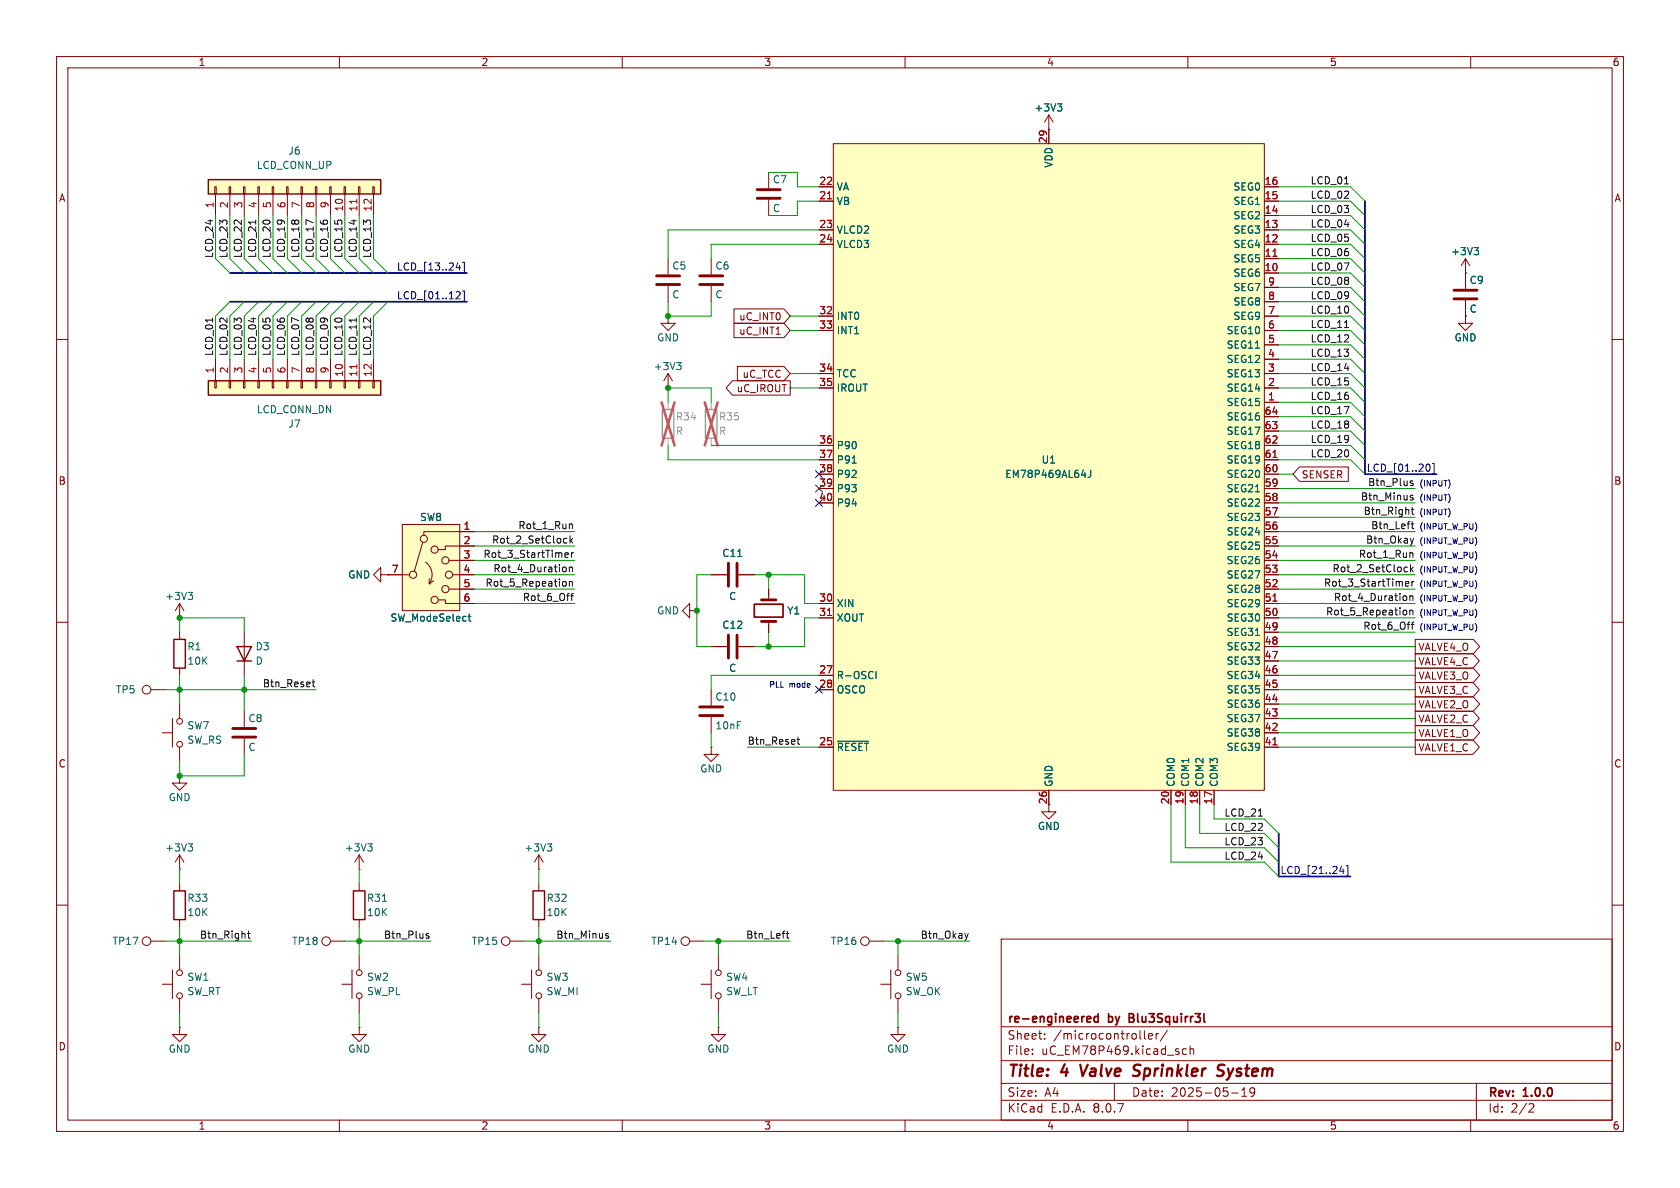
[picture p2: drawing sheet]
<svg xmlns="http://www.w3.org/2000/svg" width="297mm" height="210mm" viewBox="0 0 297 210" stroke-linecap="round" stroke-linejoin="round" font-family="sans-serif">
<g fill="none" stroke="#840000" stroke-width=".18">
<path d="M10 10h277v190h-277zM12 12h273v186h-273zM60 10v2M110 10v2M160 10v2M210 10v2M260 10v2M10 60h2M118.1 68.6h.1M118.1 66l-.8 1.3M118.1 66v2.6M118.1 66l.8 1.3"/>
<path d="M285 60h2M10 110h2M43.2 111.8v7.6M121.9 108v-1.3l-1.3 1.3 1.3 1.2v-1.2h1.3M123.2 108h.1M285 110h2M28.7 129.5h1.8M30.5 127v5.1M31.7 124.5v2.5M31.7 132.1v2.5M10 160h2M177 166h108v32h-108z"/>
<path d="M285 160h2M60 198v2M110 198v2M158.7 181.6v1.3h1.3l-1.3 1.3-1.2-1.3h1.2M158.7 181.6h.1M160 198v2M177 194.5h108M177 191.5h108M177 187.5h108M177 181.5h108M182.5 186.3v.1M182.5 185.5v.1"/>
<path d="M184.7 183.6v.1M184.7 182.8v.1M197 191.5v3M202.3 182.2v1.3l.2 .2M203 183.2l.7-.1v-.3l-.5-.1-.2 .2 .1 .7h.6M204.4 182.7v1M204.8 182.7l-.3 .1-.1 .2M206.4 182.1l-1.3 2M209.7 185.5l-.4-.1-.3 .3v.4l.2 .2h.5M210 198v2M210.4 185.5l.2-.1 .4 .1v.9M210.4 184.9v1.5"/>
<path d="M217.7 193.2h1.2M219.5 193.8h.9M219.5 192.7l.5-.4v1.5M221 192.4v.5l.1 .3h.4l.3-.3M221.7 192.4a.99 .99 0 0 1-.3 1.4h-.3M260 198v2M261 191.5v6.5M270.5 195.1l.5 .1 .2 .3-1 1.1h1"/>
<circle cx="31.8" cy="131.6" r=".51"/>
<circle cx="31.8" cy="127.5" r=".51"/>
</g>
<path d="M191 188.2l.4 2M201.3 190a.85 .85 0 0 1-1 .1M201.4 188.2l-.7 .1a.46 .46 0 0 0-.3 .5 .46 .46 0 0 0 .4 .4l.5 .2M215.3 188.8l.1 .3 .6 .2a.49 .49 0 0 1 .3 .5 .49 .49 0 0 1-.4 .4l-.8-.1M216.5 188.3a.85 .85 0 0 0-1.1 .1l-.1 .2M217 190.8l-.2 .1" fill="none" stroke="#840000" stroke-width=".4"/>
<path d="M192.3 179.7l.5 .1v.2l-.7 .2M194.1 179.8l-.4-.1-.3 .3v.4l.2 .2h.5M194.1 179.2v1.5M199.6 179.9h.5M200.1 179.2h-.5v1.5h.6M192.8 180.6l-.5 .1" fill="none" stroke="#840000" stroke-width=".3"/>
<path d="M119.6 64.1h.8l-.4 .5M120.2 64.6l.2 .2v.3l-.2 .2" fill="none" stroke="#006464" stroke-width=".18"/>
<path d="M41.9 114.3h2.5l-1.2 2.5zM41.9 116.8h2.5" fill="none" stroke="#840000" stroke-width=".25"/>
<path d="M36.8 31.8h30.5v2.5h-30.5z" fill="#ffffc2"/>
<g fill="none" stroke="#840000" stroke-width=".18">
<path d="M38 33h.2v1.3h-.2zM38.1 34.3v3.8M40.5 33h.3v1.3h-.3zM40.6 34.3v3.8M43.1 33h.2v1.3h-.2zM43.2 34.3v3.8M45.6 33h.2v1.3h-.2zM45.7 34.3v3.8M48.1 33h.3v1.3h-.3zM48.3 34.3v3.8M50.7 33h.2v1.3h-.2zM50.8 34.3v3.8"/>
<path d="M53.2 33h.3v1.3h-.3zM53.3 34.3v3.8M55.8 33h.2v1.3h-.2zM55.9 34.3v3.8M58.3 33h.2v1.3h-.2zM58.4 34.3v3.8M60.8 33h.3v1.3h-.3zM61 34.3v3.8M63.4 33h.2v1.3h-.2zM63.5 34.3v3.8M65.9 33h.3v1.3h-.3zM66 34.3v3.8"/>
<path d="M135.9 104.1v1.9M135.9 109.9v1.9M31.7 137.2v1.2h1.3l-1.3 1.3-1.2-1.3h1.2M31.7 137.2h.1M95.2 156.2v1.3M95.2 162.6v1.2M121.9 166.4h2.6"/>
<circle cx="121.2" cy="166.4" r=".76"/>
</g>
<path d="M36.8 31.8h30.5v2.5h-30.5zM94.2 157.5h2.1v5.1h-2.1z" fill="none" stroke="#840000" stroke-width=".25"/>
<path d="M63.1 35.2v.8" fill="none" stroke="#a90000" stroke-width=".18"/>
<path d="M133.3 106.8h5.1v2.3h-5.1z" fill="none" stroke="#840000" stroke-width=".3"/>
<path d="M134.6 109.9h2.6M134.6 106h2.6" fill="none" stroke="#840000" stroke-width=".51"/>
<path d="M147.3 25.4h76.2v114.3h-76.2z" fill="#ffffc2"/>
<g fill="none" stroke="#840000" stroke-width=".18">
<path d="M144.8 35.6h2.5M144.8 33h2.5M147.3 25.4h76.2v114.3h-76.2zM185.4 22.9h.1M185.4 20.3v5.1M185.4 20.3l-.7 1.3M185.4 20.3l.8 1.3M223.5 38.1h2.6M223.5 35.6h2.6M223.5 33h2.6M118.1 55.9v1.3h1.3l-1.3 1.2-1.3-1.2h1.3M118.1 55.9h.1"/>
<path d="M118.1 45.7v2.8M118.1 50.5v2.8M144.8 43.2h2.5M144.8 40.6h2.5M144.8 55.9h2.5M144.8 58.4h2.5M223.5 48.3h2.6M223.5 45.7h2.6M223.5 43.2h2.6M223.5 40.6h2.6M223.5 55.9h2.6M223.5 58.4h2.6"/>
<path d="M223.5 53.3h2.6M223.5 50.8h2.6M144.8 68.6h2.5M144.8 66h2.5M144.8 78.7h2.5M223.5 71.1h2.6M223.5 68.6h2.6M223.5 66h2.6M223.5 78.7h2.6M223.5 63.5h2.6M223.5 61h2.6M223.5 76.2h2.6"/>
<path d="M223.5 73.7h2.6M144.8 81.3h2.5M144.8 83.8h2.5M144.8 86.4h2.5M144.8 88.9h2.5M223.5 81.3h2.6M223.5 83.8h2.6M223.5 86.4h2.6M223.5 88.9h2.6M223.5 99.1h2.6M223.5 96.5h2.6M223.5 94h2.6"/>
<path d="M223.5 91.4h2.6M144.8 119.4h2.5M144.8 106.7h2.5M144.8 109.2h2.5M223.5 119.4h2.6M223.5 106.7h2.6M223.5 109.2h2.6M223.5 116.8h2.6M223.5 114.3h2.6M223.5 111.8h2.6M223.5 104.1h2.6M223.5 101.6h2.6"/>
<path d="M43.2 125.7v2.8M43.2 130.6v2.8M144.8 132.1h2.5M144.8 121.9h2.5M185.4 139.7v3.8h1.3l-1.3 1.3-1.3-1.3h1.3M207 139.7v2.5M209.5 139.7v2.5M212.1 139.7v2.5M214.6 139.7v2.5M223.5 132.1h2.6M223.5 121.9h2.6M223.5 129.5h2.6"/>
<path d="M223.5 127h2.6M223.5 124.5h2.6M63.5 153.7h.1M63.5 151.1l-.8 1.3M63.5 151.1v2.6M63.5 151.1l.8 1.3M95.2 153.7h.1M95.2 151.1l-.7 1.3M95.2 151.1v2.6M95.2 151.1l.8 1.3M28.7 174h1.8M30.5 171.5v5"/>
<path d="M31.7 168.9v2.6M31.7 176.5v2.6M58.4 166.4h2.6M31.7 181.6v1.3h1.3l-1.3 1.3-1.2-1.3h1.2M31.7 181.6h.1M63.5 181.6v1.3h1.3l-1.3 1.3-1.3-1.3h1.3M63.5 181.6h.1"/>
<circle cx="31.8" cy="176" r=".51"/>
<circle cx="31.8" cy="172" r=".51"/>
<circle cx="57.7" cy="166.4" r=".76"/>
</g>
<path d="M146.3 35.1h.7M225 45.3h.8M225 80.9h.8M146.3 108.8h.7M225 106.3h.8M225 131.7h.8" fill="none" stroke="#a90000" stroke-width=".18"/>
<path d="M186.9 18.4h.8l-.4 .4M187.5 18.8l.2 .3v.3l-.2 .2M150.6 81.9h.8M191.2 84h.8M192.8 83.1v.9a.41 .41 0 0 1-.5 .4M154.9 118.7v1.3M148.1 131h5.4M65 149.2h.8l-.4 .5M65.6 149.7l.2 .2v.3l-.2 .2M96.8 149.2h.7l-.4 .5M97.3 149.7l.2 .2v.3l-.2 .2" fill="none" stroke="#006464" stroke-width=".18"/>
<path d="M116.1 50.3h4M116.1 48.8h4M41.1 130.3h4.1M41.1 128.8h4.1" fill="none" stroke="#840000" stroke-width=".51"/>
<path d="M117.1 72.4h2v5.1h-2z" fill="none" stroke="#a1a1a1" stroke-width=".25"/>
<path d="M118.1 71.1v1.3M118.1 77.5v1.2" fill="none" stroke="#a1a1a1" stroke-width=".18"/>
<path d="M117 71.1l2.3 7.6M119.3 71.1l-2.3 7.6" fill="none" stroke="#e65255" stroke-width=".46"/>
<path d="M36.8 67.3h30.5v2.6h-30.5z" fill="#ffffc2"/>
<g fill="none" stroke="#840000" stroke-width=".18">
<path d="M135.9 30.5v2.8M135.9 35.3v2.8M125.7 45.7v2.8M125.7 50.5v2.8M259.1 55.9v1.3h1.2l-1.2 1.2-1.3-1.2h1.3M259.1 55.9h.1M259.1 48.3h.1M259.1 45.7v5.4M259.1 53.1v2.8M259.1 45.7l-.8 1.3M259.1 45.7l.7 1.3M38 67.3h.2v1.3h-.2z"/>
<path d="M38.1 63.5v3.8M40.5 67.3h.3v1.3h-.3zM40.6 63.5v3.8M43.1 67.3h.2v1.3h-.2zM43.2 63.5v3.8M45.6 67.3h.2v1.3h-.2zM45.7 63.5v3.8M48.1 67.3h.3v1.3h-.3zM48.3 63.5v3.8M50.7 67.3h.2v1.3h-.2zM50.8 63.5v3.8M53.2 67.3h.3v1.3h-.3z"/>
<path d="M53.3 63.5v3.8M55.8 67.3h.2v1.3h-.2zM55.9 63.5v3.8M58.3 67.3h.2v1.3h-.2zM58.4 63.5v3.8M60.8 67.3h.3v1.3h-.3zM61 63.5v3.8M63.4 67.3h.2v1.3h-.2zM63.5 63.5v3.8M65.9 67.3h.3v1.3h-.3zM66 63.5v3.8M31.7 109.2h.1"/>
<path d="M31.7 106.7v2.5M31.7 106.7l-.7 1.3M31.7 106.7l.8 1.3M67.3 101.6v-1.3l-1.3 1.3 1.3 1.3v-1.3h1.3M68.6 101.6h.1M125.7 101.6h2.8M125.7 114.3h2.8M130.6 101.6h2.7M130.6 114.3h2.7M125.7 132.1v1.3h1.3l-1.3 1.2-1.2-1.2h1.2M125.7 132.1h.1M125.7 121.9v2.8"/>
<path d="M125.7 126.7v2.8M31.7 153.7h.1M31.7 151.1l-.7 1.3M31.7 151.1v2.6M31.7 156.2v1.3M31.7 151.1l.8 1.3M63.5 156.2v1.3M26.7 166.4h2.5M31.7 162.6v1.2M60.5 174h1.7M62.2 171.5v5M63.5 162.6v1.2"/>
<path d="M63.5 168.9v2.6M63.5 176.5v2.6M90.2 166.4h2.5M92.2 174h1.8M94 171.5v5M95.2 168.9v2.6M95.2 176.5v2.6M124 174h1.7M125.7 171.5v5M127 168.9v2.6M127 176.5v2.6M153.7 166.4h2.5"/>
<path d="M155.7 174h1.8M157.5 171.5v5M158.7 168.9v2.6M158.7 176.5v2.6M95.2 181.6v1.3h1.3l-1.3 1.3-1.2-1.3h1.2M95.2 181.6h.1M127 181.6v1.3h1.3l-1.3 1.3-1.3-1.3h1.3M127 181.6h.1"/>
<circle cx="25.9" cy="166.4" r=".76"/>
<circle cx="63.5" cy="172" r=".51"/>
<circle cx="63.5" cy="176" r=".51"/>
<circle cx="89.4" cy="166.4" r=".76"/>
<circle cx="95.3" cy="172" r=".51"/>
<circle cx="95.3" cy="176" r=".51"/>
<circle cx="127" cy="172" r=".51"/>
<circle cx="127" cy="176" r=".51"/>
<circle cx="152.9" cy="166.4" r=".76"/>
<circle cx="158.8" cy="176" r=".51"/>
<circle cx="158.8" cy="172" r=".51"/>
</g>
<path d="M36.8 67.3h30.5v2.6h-30.5zM30.7 157.5h2.1v5.1h-2.1zM62.5 157.5h2v5.1h-2z" fill="none" stroke="#840000" stroke-width=".25"/>
<path d="M63.1 64.4v.8" fill="none" stroke="#a90000" stroke-width=".18"/>
<path d="M124.7 72.4h2v5.1h-2z" fill="none" stroke="#a1a1a1" stroke-width=".25"/>
<path d="M125.7 71.1v1.3M125.7 77.5v1.2" fill="none" stroke="#a1a1a1" stroke-width=".18"/>
<path d="M124.6 71.1l2.3 7.6M126.9 71.1l-2.3 7.6" fill="none" stroke="#e65255" stroke-width=".46"/>
<path d="M133.9 35.1h4M133.9 33.5h4M123.7 50.3h4.1M123.7 48.8h4.1M257 52.8h4.1M257 51.3h4.1M128.8 99.6v4M130.3 99.6v4M128.8 112.3v4M130.3 112.3v4M123.7 126.5h4.1M123.7 125h4.1" fill="none" stroke="#840000" stroke-width=".51"/>
<path d="M260.6 43.8h.8l-.4 .4M261.1 44.2l.3 .3v.3l-.3 .2M130.4 98.4h.7M33.3 104.7h.7l-.4 .5M33.8 105.2l.2 .2v.3l-.2 .3M33.3 149.2h.7l-.4 .5M33.8 149.7l.2 .2v.3l-.2 .2M67.6 159.3h.7" fill="none" stroke="#006464" stroke-width=".18"/>
<path d="M71.1 92.7h10.2v15.3h-10.2z" fill="#ffffc2"/>
<g fill="none" stroke="#840000" stroke-width=".18">
<path d="M144.8 35.6h2.5M144.8 33h2.5M185.4 22.9h.1M185.4 22.9v2.5M223.5 38.1h2.6M223.5 35.6h2.6M223.5 33h2.6M129.8 57.1h8.8l1.1 1.3-1.1 1.3h-8.8zM129.8 54.6h8.8l1.1 1.3-1.1 1.3h-8.8zM137.2 59.1h.7M144.8 43.2h2.5M144.8 40.6h2.5"/>
<path d="M144.8 55.9h2.5M144.8 58.4h2.5M223.5 48.3h2.6M223.5 45.7h2.6M223.5 43.2h2.6M223.5 40.6h2.6M223.5 55.9h2.6M223.5 58.4h2.6M223.5 53.3h2.6M223.5 50.8h2.6M259.1 55.9h.1M259.1 48.3h.1"/>
<path d="M259.1 48.3v2.8M259.1 53.1v2.8M129.5 67.3h10.2v2.6h-10.2l-1.1-1.3zM130.4 64.8h8.2l1.1 1.2-1.1 1.3h-8.2zM144.8 68.6h2.5M144.8 66h2.5M144.8 78.7h2.5M223.5 71.1h2.6M223.5 68.6h2.6M223.5 66h2.6M223.5 78.7h2.6M223.5 63.5h2.6"/>
<path d="M223.5 61h2.6M223.5 76.2h2.6M223.5 73.7h2.6M71.1 92.7h10.2v15.3h-10.2zM74.7 95.9l-1.4 5.1M75.2 99.4a2.73 2.73 0 0 1 .7 3.8M79.4 99.1h4.4M83.8 96.5h-5.1v.7h-1.2M83.8 94h-8.9v.6M144.8 81.3h2.5M144.8 83.8h2.5M144.8 86.4h2.5"/>
<path d="M144.8 88.9h2.5M223.5 99.1h2.6M223.5 94h2.6M223.5 96.5h2.6M223.5 81.3h2.6M223.5 83.8h2.6M223.5 86.4h2.6M223.5 88.9h2.6M223.5 91.4h2.6M229.7 82.5h8.7v2.6h-8.7l-1.1-1.3zM31.7 111.8v1.2M31.7 118.1v1.3"/>
<path d="M68.6 101.6h.1M68.6 101.6h3.8M75.9 103.2h.1M75.9 102.3v.9M76.6 102.7l-.7 .5M77.5 106h1.2v.7h5.1M79.4 104.1h4.4M80 101.6h3.8M125.7 101.6h2.8M125.7 114.3h2.8M130.6 101.6h2.7M130.6 114.3h2.7"/>
<path d="M135.9 104.1v1.3M135.9 110.5v1.3M144.8 106.7h2.5M144.8 119.4h2.5M144.8 109.2h2.5M223.5 101.6h2.6M223.5 104.1h2.6M223.5 106.7h2.6M223.5 119.4h2.6M223.5 109.2h2.6M223.5 116.8h2.6M223.5 114.3h2.6"/>
<path d="M223.5 111.8h2.6M250.2 115.6h10.2l1.1 1.2-1.1 1.3h-10.2zM250.2 118.1h10.3l1.1 1.3-1.1 1.3h-10.3zM250.2 113h10.3l1.1 1.3-1.1 1.3h-10.3zM26.7 121.9h2.5M144.8 121.9h2.5M144.8 132.1h2.5M185.4 139.7v2.5M207 139.7v2.5M209.5 139.7v2.5M212.1 139.7v2.5M214.6 139.7v2.5"/>
<path d="M223.5 121.9h2.6M223.5 132.1h2.6M223.5 129.5h2.6M223.5 127h2.6M223.5 124.5h2.6M250.2 125.7h10.2l1.1 1.3-1.1 1.3h-10.2zM250.2 130.8h10.2l1.1 1.3-1.1 1.3h-10.2zM250.2 120.6h10.2l1.1 1.3-1.1 1.3h-10.2zM250.2 123.2h10.3l1.1 1.3-1.1 1.2h-10.3zM250.2 128.3h10.3l1.1 1.2-1.1 1.3h-10.3z"/>
<circle cx="74.9" cy="95.2" r=".63"/>
<circle cx="76.8" cy="97.2" r=".63"/>
<circle cx="78.7" cy="99.1" r=".63"/>
<circle cx="73" cy="101.6" r=".63"/>
<circle cx="76.8" cy="106" r=".63"/>
<circle cx="78.7" cy="104.1" r=".63"/>
<circle cx="79.4" cy="101.6" r=".63"/>
<circle cx="25.9" cy="121.9" r=".76"/>
</g>
<path d="M186.9 18.4h.8l-.4 .4M187.5 18.8l.2 .3v.3l-.2 .2M260.6 43.8h.8l-.4 .4M261.1 44.2l.3 .3v.3l-.3 .2M130.4 98.4h.7M150.6 81.9h.8M191.2 84h.8M192.8 83.1v.9a.41 .41 0 0 1-.5 .4M82.8 109h.4M82.9 108.5v1.1l.3 .2M154.9 118.7v1.3M148.1 131h5.4" fill="none" stroke="#006464" stroke-width=".18"/>
<path d="M30.7 113h2.1v5.1h-2.1z" fill="none" stroke="#840000" stroke-width=".25"/>
<g fill="none" stroke="#0f0f0f" stroke-width=".18">
<path d="M45.2 38.9v.7M237.7 32.5h.7M37.6 56.2v.7M63 56.2v.7M237.7 57.9h.7M99.9 97.8l.4-.1 .2 .3-.6 .1M99.9 98.5h.5M100.8 94.7v1.3M100.8 92.6l.4 .2v.7M100.9 95.5l.4 .5M101 97.7v.8M101.3 95.2l-.5 .4"/>
<path d="M101.4 97.7l-.4 .2M249.4 99.8v1.3M249.4 87.9l.4 .1v.2l-.1 .2-.4-.1M249.4 85.4l.4 .1v.2l-.1 .1h-.4M249.4 87.6h.4M249.4 85.1h.4M249.4 97.7l.4 .2v.6M249.5 92.6h.5M249.5 90.1h.5M249.7 89.7v1l.3 .2M249.7 92.2v1.1l.3 .2M249.9 95.2l-.3 .8"/>
<path d="M100 100.3l.1 .2-.1 .5M100 102.8l.1 .2-.1 .6M100.7 102.9l.1-.1h.3l.1 .8M100.7 100.4l.1-.2 .3 .1 .1 .8M100.7 100.2v.9M100.7 102.8v.8M100.9 105.3h.5M101.4 104.9l-.3 .2v1.1M248.5 103.6h.5M248.5 102.8h.4l.2 .3-.6 .1M248.6 107.9l.1 .2-.1 .5M248.6 105.4l.1 .2-.1 .5"/>
<path d="M249.2 108l.2-.1h.3l.1 .8M249.2 105.3v.9M249.2 107.9v.8M249.2 105.4l.2-.1 .3 .1 .1 .8M249.5 100.6l.3 .5M249.5 110.4h.5M249.6 102.8v.8M249.8 100.2l-.4 .5M250 110l-.3 .2v1M250 102.8l-.4 .2M55.2 120.6h.5M55.4 120.1v1.1l.3 .2"/>
<path d="M140.9 130.7h.5M141.1 130.3v1.1l.3 .2M222.5 144.3h.7M43.7 165h.5M43.9 164.6v1.1l.3 .2M75.4 165.4l.4 .1 .1 .2-.2 .2-.4-.1M75.4 165.1h.4M107.1 165.4l.4 .1 .1 .2-.2 .2-.3-.1M107.1 165.1h.4M139 165h.5M139.2 164.6v1.1l.3 .2M171.2 165l-.3 .9"/>
</g>
<g fill="none" stroke="#000084" stroke-width=".18">
<path d="M80.6 47.3h.8M80.8 51.6h.4l.2 .3-.8 .9h.8M81.2 46.9v.8M81.8 51.4h.3v1.9h-.3M81.8 46.4h.3v1.8h-.3M144.2 85.8l1.2 1.2M144.2 88.3l1.2 1.2M144.2 83.2l1.2 1.2M145.4 85.8l-1.2 1.2M145.4 88.3l-1.2 1.2M145.4 83.2l-1.2 1.2M252.4 82a.68 .68 0 0 1 .4 .7 .68 .68 0 0 1-.4 .6"/>
<path d="M253.2 81.9h.3v1.8h-.3M144.2 121.3l1.2 1.2M145.4 121.3l-1.2 1.2M236.8 154h.8M237.5 153.6v.8M238 153h.3v1.9h-.3"/>
</g>
<path d="M256.3 85.2v.7M256.3 87.8v.6M256.3 90.3v.7" fill="none" stroke="#0000c2" stroke-width=".18"/>
<path d="M241.3 35.6v48.2h12.7M40.6 53.3h41.9M40.6 48.3h41.9M226.1 147.3v7.6h12.7" fill="none" stroke="#000084" stroke-width=".3"/>
<g fill="none" stroke="#009600" stroke-width=".18">
<path d="M38.1 38.1v7.6l2.5 2.6M40.6 38.1v7.6l2.6 2.6M43.2 38.1v7.6l2.5 2.6M45.7 38.1v7.6l2.6 2.6M48.3 38.1v7.6l2.5 2.6M50.8 38.1v7.6l2.5 2.6M53.3 38.1v7.6l2.6 2.6M55.9 38.1v7.6l2.5 2.6M58.4 38.1v7.6l2.6 2.6M61 38.1v7.6l2.5 2.6M63.5 38.1v7.6l2.5 2.6M66 38.1v7.6l2.6 2.6"/>
<path d="M135.9 30.5h5.1v2.5h3.8M144.8 35.6h-3.8v2.5h-5.1M226.1 33h12.7l2.5 2.6M226.1 35.6h12.7l2.5 2.5M226.1 38.1h12.7l2.5 2.5M40.6 53.3l-2.5 2.6v7.6M43.2 53.3l-2.6 2.6v7.6M45.7 53.3l-2.5 2.6v7.6M48.3 53.3l-2.6 2.6v7.6M50.8 53.3l-2.5 2.6v7.6M53.3 53.3l-2.5 2.6v7.6M55.9 53.3l-2.6 2.6v7.6"/>
<path d="M58.4 53.3l-2.5 2.6v7.6M61 53.3l-2.6 2.6v7.6M63.5 53.3l-2.5 2.6v7.6M66 53.3l-2.5 2.6v7.6M68.6 53.3l-2.6 2.6v7.6M118.1 53.3v2.6h7.6v-2.6M139.7 55.9h5.1M139.7 58.4h5.1M144.8 43.2h-19.1v2.5M144.8 40.6h-26.7v5.1M226.1 43.2h12.7l2.5 2.5M226.1 40.6h12.7l2.5 2.6"/>
<path d="M226.1 45.7h12.7l2.5 2.6M226.1 48.3h12.7l2.5 2.5M226.1 55.9h12.7l2.5 2.5M226.1 58.4h12.7l2.5 2.6M226.1 53.3h12.7l2.5 2.6M226.1 50.8h12.7l2.5 2.5M118.1 71.1v-2.5h7.6v2.5M118.1 78.7v2.6h26.7M125.7 78.7h19.1M139.7 68.6h5.1M139.7 66h5.1M226.1 61h12.7l2.5 2.5"/>
<path d="M226.1 68.6h12.7l2.5 2.5M226.1 66h12.7l2.5 2.6M226.1 78.7h12.7l2.5 2.6M226.1 73.7h12.7l2.5 2.5M226.1 71.1h12.7l2.5 2.6M226.1 76.2h12.7l2.5 2.5M226.1 63.5h12.7l2.5 2.5M83.8 99.1h17.8M83.8 96.5h17.8M83.8 94h17.8M226.1 99.1h24.1M226.1 96.5h24.1"/>
<path d="M226.1 94h24.1M226.1 91.4h24.1M226.1 86.4h24.1M226.1 88.9h24.1M226.1 81.3h12.7l2.5 2.5M226.1 83.8h2.5M31.7 111.8v-2.6h11.5v2.6M31.7 119.4v5.1M43.2 119.4v6.3M83.8 101.6h17.8M83.8 104.1h17.8M83.8 106.7h17.8"/>
<path d="M125.7 101.6h-2.5v12.7h2.5M133.3 101.6h8.9v5.1h2.6M135.9 101.6v2.5M135.9 111.8v2.5M144.8 119.4h-19.1v2.5M144.8 109.2h-2.6v5.1h-8.9M226.1 119.4h24.1M226.1 116.8h24.1M226.1 114.3h24.1M226.1 101.6h24.1M226.1 109.2h24.1M226.1 104.1h24.1"/>
<path d="M226.1 111.8h24.1M226.1 106.7h24.1M29.2 121.9h26.7M43.2 133.4v3.8h-11.5v-2.6M125.7 129.5v2.6M132.1 132.1h12.7M226.1 121.9h24.1M226.1 124.5h24.1M226.1 132.1h24.1M226.1 129.5h24.1M226.1 127h24.1M31.7 153.7v2.5"/>
<path d="M63.5 153.7v2.5M95.2 153.7v2.5M207 142.2v10.2h16.5l2.6 2.5M209.5 142.2v7.7h14l2.6 2.5M212.1 142.2v5.1h11.4l2.6 2.6M214.6 142.2v2.6h8.9l2.6 2.5M29.2 166.4h15.2M31.7 163.8v5.1M31.7 179.1v2.5M61 166.4h15.2M63.5 163.8v5.1M63.5 179.1v2.5"/>
<path d="M92.7 166.4h15.2M95.2 163.8v5.1M95.2 179.1v2.5M124.5 166.4h15.2M127 166.4v2.5M127 179.1v2.5M156.2 166.4h15.2M158.7 166.4v2.5M158.7 179.1v2.5"/>
</g>
<path d="M146.3 35.1h.7M225 45.3h.8M225 80.9h.8M146.3 108.8h.7M225 106.3h.8M225 131.7h.8" fill="none" stroke="#a90000" stroke-width=".18"/>
<g fill="#009600" stroke="#009600" stroke-width=".18">
<circle cx="118.1" cy="55.9" r=".46"/>
<circle cx="118.1" cy="68.6" r=".46"/>
<circle cx="135.9" cy="101.6" r=".46"/>
<circle cx="31.7" cy="166.4" r=".46"/>
<circle cx="31.7" cy="109.2" r=".46"/>
<circle cx="31.7" cy="121.9" r=".46"/>
<circle cx="43.2" cy="121.9" r=".46"/>
<circle cx="31.7" cy="137.2" r=".46"/>
<circle cx="63.5" cy="166.4" r=".46"/>
<circle cx="95.2" cy="166.4" r=".46"/>
<circle cx="127" cy="166.4" r=".46"/>
<circle cx="158.7" cy="166.4" r=".46"/>
<circle cx="135.9" cy="114.3" r=".46"/>
<circle cx="123.2" cy="108" r=".46"/>
</g>
<g font-size="2.8" fill="#840000">
<text x="178" y="190.9">Title:</text>
<text x="187.7" y="190.9">4</text>
<text x="191.9" y="190.9">Valve</text>
<text x="202" y="190.9">Sprinkler</text>
<text x="217.7" y="190.9">System</text>
</g>
<g font-size="2.1" fill="#840000">
<text x="178" y="184">Sheet:</text>
<text x="178" y="181.2">re-engineered</text>
<text x="186.2" y="184">/microcontroller/</text>
<text x="196" y="181.2">by</text>
<text x="200.3" y="181.2">Blu3Squirr3l</text>
<text x="178" y="186.7">File:</text>
<text x="184.1" y="186.7">uC_EM78P469.kicad_sch</text>
<text x="178" y="196.9">KiCad</text>
<text x="178" y="194.1">Size:</text>
<text x="184.7" y="194.1">A4</text>
<text x="185.7" y="196.9">E.D.A.</text>
<text x="193.3" y="196.9">8.0.7</text>
<text x="200" y="194.1">Date:</text>
<text x="207" y="194.1">2025-05-19</text>
<text x="263" y="194.3">Rev:</text>
<text x="263" y="196.9">Id:</text>
<text x="267.1" y="196.9">2/2</text>
<text x="269.4" y="194.3">1.0.0</text>
</g>
<g font-size="1.8" fill="#840000">
<text x="35" y="11.9">1</text>
<text x="85" y="11.9">2</text>
<text x="135" y="11.9">3</text>
<text x="185" y="11.9">4</text>
<text x="235" y="11.9">5</text>
<text x="285" y="11.9">6</text>
<text x="10.3" y="35.9">A</text>
<text x="285.3" y="35.9">A</text>
<text x="130.6" y="59.4">uC_INT1</text>
<text x="130.6" y="56.8">uC_INT0</text>
<text x="130.1" y="69.5">uC_IROUT</text>
<text x="131.2" y="67">uC_TCC</text>
<text x="10.3" y="85.9">B</text>
<text x="230" y="84.8">SENSER</text>
<text x="285.3" y="85.9">B</text>
<text x="250.7" y="117.8">VALVE4_C</text>
<text x="250.7" y="115.3">VALVE4_O</text>
<text x="250.7" y="122.9">VALVE3_C</text>
<text x="250.7" y="125.4">VALVE2_O</text>
<text x="250.7" y="120.3">VALVE3_O</text>
<text x="250.7" y="128">VALVE2_C</text>
<text x="250.7" y="130.5">VALVE1_O</text>
<text x="10.3" y="135.9">C</text>
<text x="250.7" y="133">VALVE1_C</text>
<text x="285.3" y="135.9">C</text>
<text x="10.3" y="185.9">D</text>
<text x="285.3" y="185.9">D</text>
<text x="35" y="199.9">1</text>
<text x="85" y="199.9">2</text>
<text x="135" y="199.9">3</text>
<text x="185" y="199.9">4</text>
<text x="235" y="199.9">5</text>
<text x="285" y="199.9">6</text>
</g>
<g font-size="1.8" fill="#006464">
<text x="182.8" y="19.9">+3V3</text>
<text x="50.9" y="27.5">J6</text>
<text x="186.3" y="29.7" transform="rotate(-90 186.3 29.7)">VDD</text>
<text x="45.3" y="30.1">LCD_CONN_UP</text>
<text x="136.5" y="32.6">C7</text>
<text x="147.8" y="33.9">VA</text>
<text x="218" y="33.9">SEG0</text>
<text x="136.5" y="37.7">C</text>
<text x="147.8" y="36.4">VB</text>
<text x="147.8" y="41.5">VLCD2</text>
<text x="218" y="41.5">SEG3</text>
<text x="218" y="39">SEG2</text>
<text x="218" y="36.4">SEG1</text>
<text x="118.8" y="47.9">C5</text>
<text x="126.4" y="47.9">C6</text>
<text x="147.8" y="44">VLCD3</text>
<text x="218" y="46.6">SEG5</text>
<text x="218" y="44">SEG4</text>
<text x="256.4" y="45.3">+3V3</text>
<text x="118.8" y="52.9">C</text>
<text x="126.4" y="52.9">C</text>
<text x="218" y="49.1">SEG6</text>
<text x="218" y="51.7">SEG7</text>
<text x="259.7" y="50.4">C9</text>
<text x="147.8" y="56.7">INT0</text>
<text x="147.8" y="59.3">INT1</text>
<text x="216.8" y="59.3">SEG10</text>
<text x="218" y="56.7">SEG9</text>
<text x="218" y="54.2">SEG8</text>
<text x="259.7" y="55.5">C</text>
<text x="115.5" y="65.6">+3V3</text>
<text x="116.1" y="60.6">GND</text>
<text x="216.8" y="64.4">SEG12</text>
<text x="216.8" y="61.8">SEG11</text>
<text x="257" y="60.6">GND</text>
<text x="147.8" y="66.9">TCC</text>
<text x="147.8" y="69.4">IROUT</text>
<text x="216.8" y="72">SEG15</text>
<text x="216.8" y="69.4">SEG14</text>
<text x="216.8" y="66.9">SEG13</text>
<text x="45.3" y="73.3">LCD_CONN_DN</text>
<text x="50.9" y="75.8">J7</text>
<text x="216.8" y="77.1">SEG17</text>
<text x="216.8" y="74.5">SEG16</text>
<text x="147.8" y="79.6">P90</text>
<text x="147.8" y="82.1">P91</text>
<text x="184" y="82.1">U1</text>
<text x="216.8" y="82.1">SEG19</text>
<text x="216.8" y="79.6">SEG18</text>
<text x="147.8" y="84.7">P92</text>
<text x="147.8" y="87.2">P93</text>
<text x="147.8" y="89.8">P94</text>
<text x="177.6" y="84.7">EM78P469AL64J</text>
<text x="216.8" y="89.8">SEG22</text>
<text x="216.8" y="87.2">SEG21</text>
<text x="216.8" y="84.7">SEG20</text>
<text x="74.2" y="92.3">SW8</text>
<text x="216.8" y="94.8">SEG24</text>
<text x="216.8" y="92.3">SEG23</text>
<text x="127.6" y="98.7">C11</text>
<text x="216.8" y="99.9">SEG26</text>
<text x="216.8" y="97.4">SEG25</text>
<text x="29.1" y="106.3">+3V3</text>
<text x="61.5" y="102.5">GND</text>
<text x="128.8" y="106.3">C</text>
<text x="147.8" y="107.5">XIN</text>
<text x="216.8" y="107.5">SEG29</text>
<text x="216.8" y="105">SEG28</text>
<text x="216.8" y="102.5">SEG27</text>
<text x="68.9" y="110.1">SW_ModeSelect</text>
<text x="116.1" y="108.8">GND</text>
<text x="127.6" y="111.4">C12</text>
<text x="139.1" y="108.8">Y1</text>
<text x="147.8" y="110.1">XOUT</text>
<text x="216.8" y="112.6">SEG31</text>
<text x="216.8" y="110.1">SEG30</text>
<text x="33" y="115.2">R1</text>
<text x="33" y="117.7">10K</text>
<text x="45.1" y="115.2">D3</text>
<text x="45.1" y="117.7">D</text>
<text x="128.8" y="119">C</text>
<text x="216.8" y="117.7">SEG33</text>
<text x="216.8" y="115.2">SEG32</text>
<text x="20.4" y="122.8">TP5</text>
<text x="126.4" y="124.1">C10</text>
<text x="147.8" y="120.2">R-OSCI</text>
<text x="147.8" y="122.8">OSCO</text>
<text x="216.8" y="125.3">SEG36</text>
<text x="216.8" y="122.8">SEG35</text>
<text x="216.8" y="120.2">SEG34</text>
<text x="33" y="129.1">SW7</text>
<text x="33" y="131.7">SW_RS</text>
<text x="43.8" y="127.9">C8</text>
<text x="126.4" y="129.1">10nF</text>
<text x="216.8" y="130.4">SEG38</text>
<text x="216.8" y="127.9">SEG37</text>
<text x="43.8" y="132.9">C</text>
<text x="123.7" y="136.8">GND</text>
<text x="147.8" y="132.9">~{RESET}</text>
<text x="216.8" y="132.9">SEG39</text>
<text x="29.7" y="141.8">GND</text>
<text x="186.3" y="139.2" transform="rotate(-90 186.3 139.2)">GND</text>
<text x="207.9" y="139.2" transform="rotate(-90 207.9 139.2)">COM0</text>
<text x="210.4" y="139.2" transform="rotate(-90 210.4 139.2)">COM1</text>
<text x="213" y="139.2" transform="rotate(-90 213 139.2)">COM2</text>
<text x="215.5" y="139.2" transform="rotate(-90 215.5 139.2)">COM3</text>
<text x="183.4" y="146.9">GND</text>
<text x="29.1" y="150.7">+3V3</text>
<text x="60.9" y="150.7">+3V3</text>
<text x="92.6" y="150.7">+3V3</text>
<text x="33" y="159.6">R33</text>
<text x="64.8" y="159.6">R31</text>
<text x="96.5" y="159.6">R32</text>
<text x="19.8" y="167.2">TP17</text>
<text x="33" y="162.2">10K</text>
<text x="51.5" y="167.2">TP18</text>
<text x="64.8" y="162.2">10K</text>
<text x="83.3" y="167.2">TP15</text>
<text x="96.5" y="162.2">10K</text>
<text x="115" y="167.2">TP14</text>
<text x="146.8" y="167.2">TP16</text>
<text x="33" y="173.6">SW1</text>
<text x="64.8" y="173.6">SW2</text>
<text x="96.5" y="173.6">SW3</text>
<text x="128.3" y="173.6">SW4</text>
<text x="160" y="173.6">SW5</text>
<text x="33" y="176.1">SW_RT</text>
<text x="64.8" y="176.1">SW_PL</text>
<text x="96.5" y="176.1">SW_MI</text>
<text x="128.3" y="176.1">SW_LT</text>
<text x="160" y="176.1">SW_OK</text>
<text x="29.7" y="186.3">GND</text>
<text x="61.5" y="186.3">GND</text>
<text x="93.2" y="186.3">GND</text>
<text x="125" y="186.3">GND</text>
<text x="156.7" y="186.3">GND</text>
</g>
<g font-size="1.8" fill="#a90000">
<text x="185.2" y="25.4" transform="rotate(-90 185.2 25.4)">29</text>
<text x="144.7" y="35.3">21</text>
<text x="144.7" y="32.8">22</text>
<text x="223.5" y="35.3">15</text>
<text x="223.5" y="32.8">16</text>
<text x="37.8" y="36.9" transform="rotate(-90 37.8 36.9)">1</text>
<text x="40.4" y="36.9" transform="rotate(-90 40.4 36.9)">2</text>
<text x="42.9" y="36.9" transform="rotate(-90 42.9 36.9)">3</text>
<text x="45.5" y="36.9" transform="rotate(-90 45.5 36.9)">4</text>
<text x="48" y="36.9" transform="rotate(-90 48 36.9)">5</text>
<text x="50.5" y="36.9" transform="rotate(-90 50.5 36.9)">6</text>
<text x="53.1" y="36.9" transform="rotate(-90 53.1 36.9)">7</text>
<text x="55.6" y="36.9" transform="rotate(-90 55.6 36.9)">8</text>
<text x="58.2" y="36.9" transform="rotate(-90 58.2 36.9)">9</text>
<text x="60.7" y="37.5" transform="rotate(-90 60.7 37.5)">10</text>
<text x="63.2" y="37.5" transform="rotate(-90 63.2 37.5)">11</text>
<text x="65.8" y="37.5" transform="rotate(-90 65.8 37.5)">12</text>
<text x="144.7" y="40.4">23</text>
<text x="223.5" y="40.4">13</text>
<text x="223.5" y="37.8">14</text>
<text x="144.7" y="42.9">24</text>
<text x="223.5" y="45.5">11</text>
<text x="223.5" y="42.9">12</text>
<text x="223.5" y="48">10</text>
<text x="224.1" y="53.1">8</text>
<text x="224.1" y="50.5">9</text>
<text x="144.7" y="55.6">32</text>
<text x="144.7" y="58.2">33</text>
<text x="224.1" y="58.2">6</text>
<text x="224.1" y="55.6">7</text>
<text x="144.7" y="65.8">34</text>
<text x="224.1" y="65.8">3</text>
<text x="224.1" y="63.2">4</text>
<text x="224.1" y="60.7">5</text>
<text x="37.8" y="66.1" transform="rotate(-90 37.8 66.1)">1</text>
<text x="40.4" y="66.1" transform="rotate(-90 40.4 66.1)">2</text>
<text x="42.9" y="66.1" transform="rotate(-90 42.9 66.1)">3</text>
<text x="45.5" y="66.1" transform="rotate(-90 45.5 66.1)">4</text>
<text x="48" y="66.1" transform="rotate(-90 48 66.1)">5</text>
<text x="50.5" y="66.1" transform="rotate(-90 50.5 66.1)">6</text>
<text x="53.1" y="66.1" transform="rotate(-90 53.1 66.1)">7</text>
<text x="55.6" y="66.1" transform="rotate(-90 55.6 66.1)">8</text>
<text x="58.2" y="66.1" transform="rotate(-90 58.2 66.1)">9</text>
<text x="60.7" y="66.7" transform="rotate(-90 60.7 66.7)">10</text>
<text x="63.2" y="66.7" transform="rotate(-90 63.2 66.7)">11</text>
<text x="65.8" y="66.7" transform="rotate(-90 65.8 66.7)">12</text>
<text x="144.7" y="68.3">35</text>
<text x="224.1" y="70.9">1</text>
<text x="224.1" y="68.3">2</text>
<text x="223.5" y="75.9">63</text>
<text x="223.5" y="73.4">64</text>
<text x="144.7" y="78.5">36</text>
<text x="144.7" y="81">37</text>
<text x="144.7" y="83.6">38</text>
<text x="223.5" y="83.6">60</text>
<text x="223.5" y="81">61</text>
<text x="223.5" y="78.5">62</text>
<text x="144.7" y="86.1">39</text>
<text x="144.7" y="88.6">40</text>
<text x="223.5" y="88.6">58</text>
<text x="223.5" y="86.1">59</text>
<text x="81.8" y="93.7">1</text>
<text x="223.5" y="93.7">56</text>
<text x="223.5" y="91.2">57</text>
<text x="69.1" y="101.3">7</text>
<text x="81.8" y="96.3">2</text>
<text x="81.8" y="98.8">3</text>
<text x="81.8" y="101.3">4</text>
<text x="223.5" y="101.3">53</text>
<text x="223.5" y="98.8">54</text>
<text x="223.5" y="96.3">55</text>
<text x="81.8" y="103.9">5</text>
<text x="81.8" y="106.4">6</text>
<text x="144.7" y="106.4">30</text>
<text x="223.5" y="106.4">51</text>
<text x="223.5" y="103.9">52</text>
<text x="144.7" y="109">31</text>
<text x="223.5" y="111.5">49</text>
<text x="223.5" y="109">50</text>
<text x="144.7" y="119.1">27</text>
<text x="223.5" y="119.1">46</text>
<text x="223.5" y="116.6">47</text>
<text x="223.5" y="114">48</text>
<text x="144.7" y="121.7">28</text>
<text x="223.5" y="124.2">44</text>
<text x="223.5" y="121.7">45</text>
<text x="144.7" y="131.8">25</text>
<text x="223.5" y="131.8">41</text>
<text x="223.5" y="129.3">42</text>
<text x="223.5" y="126.7">43</text>
<text x="185.2" y="142.3" transform="rotate(-90 185.2 142.3)">26</text>
<text x="206.8" y="142.3" transform="rotate(-90 206.8 142.3)">20</text>
<text x="209.3" y="142.3" transform="rotate(-90 209.3 142.3)">19</text>
<text x="211.8" y="142.3" transform="rotate(-90 211.8 142.3)">18</text>
<text x="214.4" y="142.3" transform="rotate(-90 214.4 142.3)">17</text>
</g>
<g font-size="1.8" fill="#0f0f0f">
<text x="231.6" y="35.2">LCD_02</text>
<text x="231.6" y="32.7">LCD_01</text>
<text x="231.6" y="37.8">LCD_03</text>
<text x="231.6" y="40.3">LCD_04</text>
<text x="37.8" y="45.7" transform="rotate(-90 37.8 45.7)">LCD_24</text>
<text x="40.3" y="45.7" transform="rotate(-90 40.3 45.7)">LCD_23</text>
<text x="42.8" y="45.7" transform="rotate(-90 42.8 45.7)">LCD_22</text>
<text x="45.4" y="45.7" transform="rotate(-90 45.4 45.7)">LCD_21</text>
<text x="47.9" y="45.7" transform="rotate(-90 47.9 45.7)">LCD_20</text>
<text x="50.5" y="45.7" transform="rotate(-90 50.5 45.7)">LCD_19</text>
<text x="53" y="45.7" transform="rotate(-90 53 45.7)">LCD_18</text>
<text x="55.5" y="45.7" transform="rotate(-90 55.5 45.7)">LCD_17</text>
<text x="58.1" y="45.7" transform="rotate(-90 58.1 45.7)">LCD_16</text>
<text x="60.6" y="45.7" transform="rotate(-90 60.6 45.7)">LCD_15</text>
<text x="63.2" y="45.7" transform="rotate(-90 63.2 45.7)">LCD_14</text>
<text x="65.7" y="45.7" transform="rotate(-90 65.7 45.7)">LCD_13</text>
<text x="231.6" y="45.4">LCD_06</text>
<text x="231.6" y="47.9">LCD_07</text>
<text x="231.6" y="42.8">LCD_05</text>
<text x="231.6" y="53">LCD_09</text>
<text x="231.6" y="50.5">LCD_08</text>
<text x="231.6" y="58.1">LCD_11</text>
<text x="231.6" y="55.5">LCD_10</text>
<text x="37.8" y="63" transform="rotate(-90 37.8 63)">LCD_01</text>
<text x="40.3" y="63" transform="rotate(-90 40.3 63)">LCD_02</text>
<text x="42.8" y="63" transform="rotate(-90 42.8 63)">LCD_03</text>
<text x="45.4" y="63" transform="rotate(-90 45.4 63)">LCD_04</text>
<text x="47.9" y="63" transform="rotate(-90 47.9 63)">LCD_05</text>
<text x="50.5" y="63" transform="rotate(-90 50.5 63)">LCD_06</text>
<text x="53" y="63" transform="rotate(-90 53 63)">LCD_07</text>
<text x="55.5" y="63" transform="rotate(-90 55.5 63)">LCD_08</text>
<text x="58.1" y="63" transform="rotate(-90 58.1 63)">LCD_09</text>
<text x="60.6" y="63" transform="rotate(-90 60.6 63)">LCD_10</text>
<text x="63.2" y="63" transform="rotate(-90 63.2 63)">LCD_11</text>
<text x="65.7" y="63" transform="rotate(-90 65.7 63)">LCD_12</text>
<text x="231.6" y="65.7">LCD_14</text>
<text x="231.6" y="63.2">LCD_13</text>
<text x="231.6" y="60.6">LCD_12</text>
<text x="231.6" y="68.2">LCD_15</text>
<text x="231.6" y="70.8">LCD_16</text>
<text x="231.6" y="73.3">LCD_17</text>
<text x="231.6" y="75.9">LCD_18</text>
<text x="231.6" y="80.9">LCD_20</text>
<text x="231.6" y="78.4">LCD_19</text>
<text x="240.5" y="88.6">Btn_Minus</text>
<text x="241.8" y="86">Btn_Plus</text>
<text x="91.5" y="93.6">Rot_1_Run</text>
<text x="241" y="91.1">Btn_Right</text>
<text x="242.3" y="93.6">Btn_Left</text>
<text x="85.4" y="98.7">Rot_3_StartTimer</text>
<text x="86.9" y="96.2">Rot_2_SetClock</text>
<text x="87.1" y="101.3">Rot_4_Duration</text>
<text x="235.5" y="101.3">Rot_2_SetClock</text>
<text x="240.1" y="98.7">Rot_1_Run</text>
<text x="241.4" y="96.2">Btn_Okay</text>
<text x="85.7" y="103.8">Rot_5_Repeation</text>
<text x="92.3" y="106.3">Rot_6_Off</text>
<text x="234" y="103.8">Rot_3_StartTimer</text>
<text x="235.7" y="106.3">Rot_4_Duration</text>
<text x="234.3" y="108.9">Rot_5_Repeation</text>
<text x="240.9" y="111.4">Rot_6_Off</text>
<text x="46.4" y="121.6">Btn_Reset</text>
<text x="132.1" y="131.7">Btn_Reset</text>
<text x="216.4" y="149.5">LCD_23</text>
<text x="216.4" y="144.4">LCD_21</text>
<text x="216.4" y="147">LCD_22</text>
<text x="216.4" y="152.1">LCD_24</text>
<text x="35.2" y="166">Btn_Right</text>
<text x="67.8" y="166">Btn_Plus</text>
<text x="98.3" y="166">Btn_Minus</text>
<text x="131.8" y="166">Btn_Left</text>
<text x="162.7" y="166">Btn_Okay</text>
</g>
<g font-size="1.8" fill="#000084">
<text x="70.1" y="47.9">LCD_[13..24]</text>
<text x="70.1" y="53">LCD_[01..12]</text>
<text x="241.5" y="83.5">LCD_[01..20]</text>
<text x="226.3" y="154.6">LCD_[21..24]</text>
</g>
<g font-size="1.8" fill="#989898">
<text x="119.4" y="74.5">R34</text>
<text x="119.4" y="77.1">R</text>
<text x="127" y="74.5">R35</text>
<text x="127" y="77.1">R</text>
</g>
<g font-size="1.4" fill="#0000c2">
<text x="250.8" y="86.2">(INPUT)</text>
<text x="250.8" y="88.7">(INPUT)</text>
<text x="250.8" y="93.8">(INPUT_W_PU)</text>
<text x="250.8" y="91.3">(INPUT)</text>
<text x="250.8" y="101.4">(INPUT_W_PU)</text>
<text x="250.8" y="96.4">(INPUT_W_PU)</text>
<text x="250.8" y="98.9">(INPUT_W_PU)</text>
<text x="250.8" y="104">(INPUT_W_PU)</text>
<text x="250.8" y="106.5">(INPUT_W_PU)</text>
<text x="250.8" y="109.1">(INPUT_W_PU)</text>
<text x="250.8" y="111.6">(INPUT_W_PU)</text>
<text x="135.9" y="121.8">PLL</text>
<text x="139.5" y="121.8">mode</text>
</g>
</svg>
